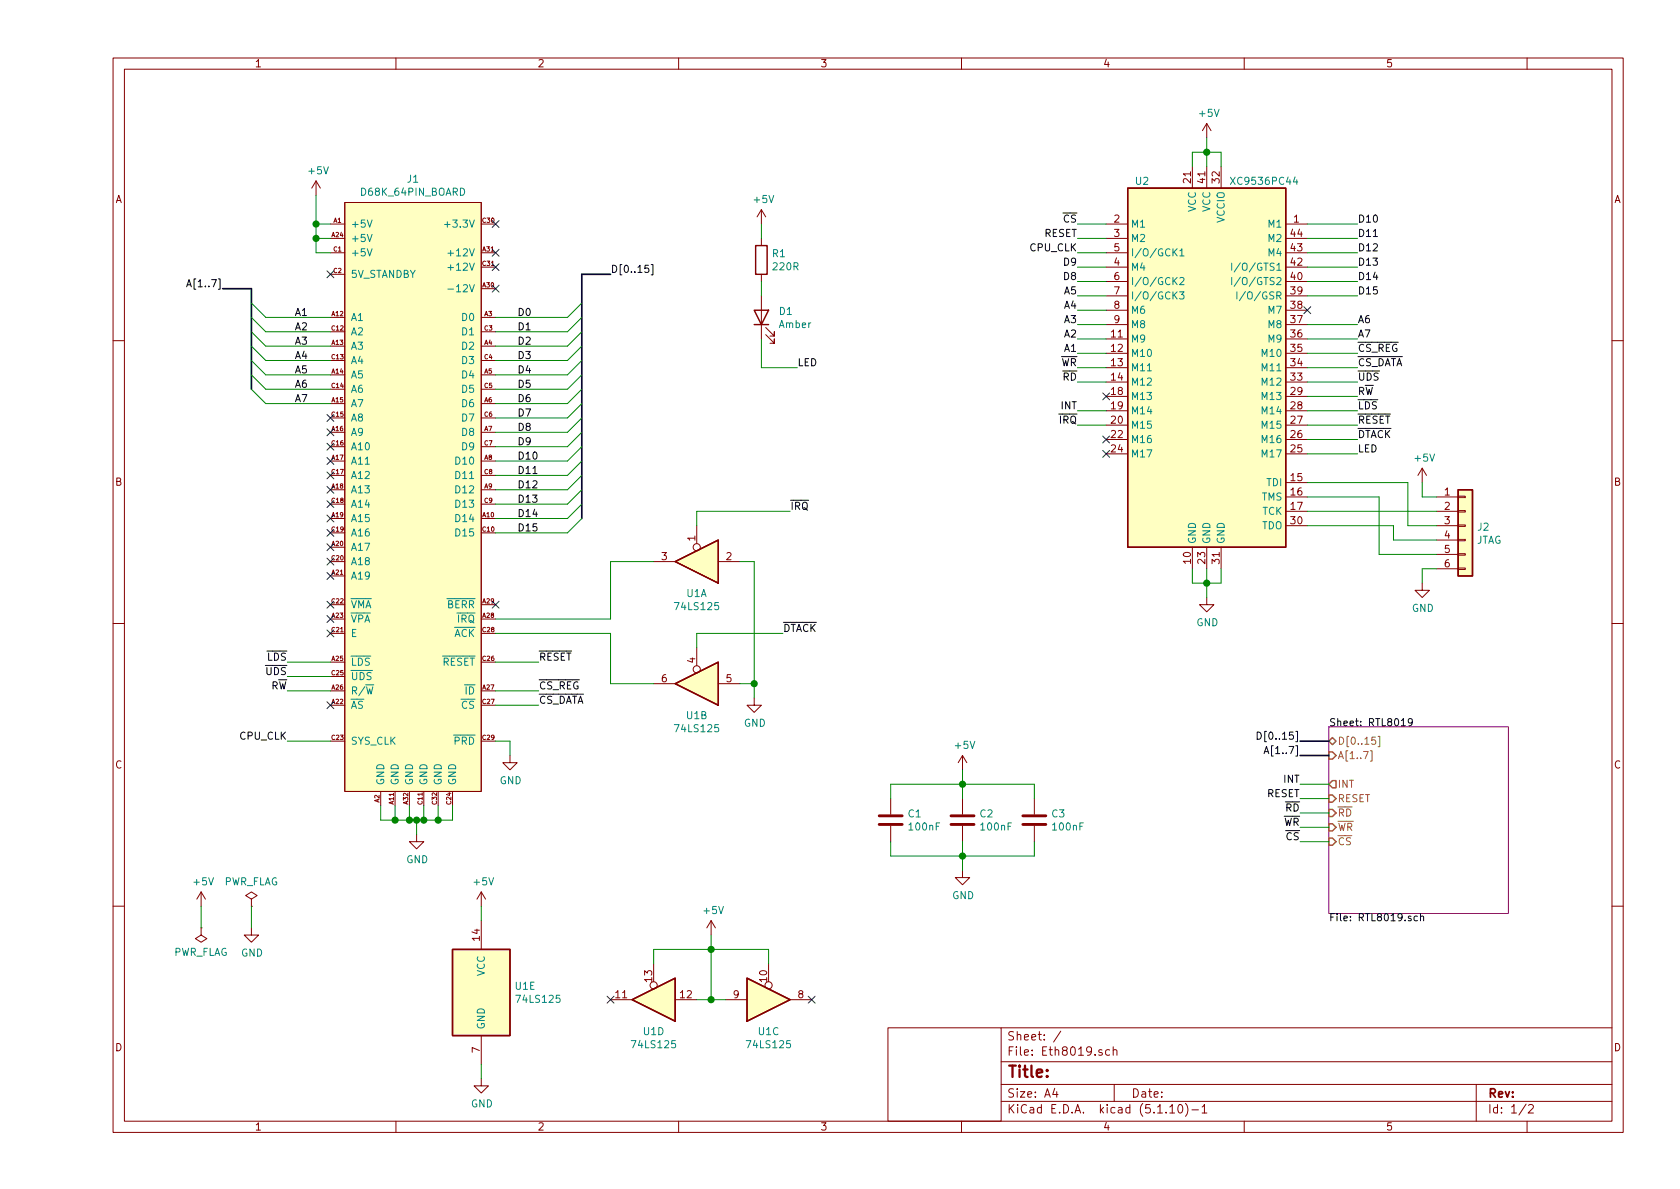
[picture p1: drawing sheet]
<svg xmlns="http://www.w3.org/2000/svg" width="297mm" height="210mm" viewBox="0 0 297 210" stroke-linecap="round" stroke-linejoin="round" font-family="sans-serif">
<g fill="none" stroke="#840000" stroke-width=".18">
<path d="M20 10.3h267v189.9h-267zM22 12.2h263v186.1h-263zM70 10.3v1.9M120 10.3v1.9M170 10.3v1.9M220 10.3v1.9M270 10.3v1.9M55.9 32l-.8 1.3M55.9 32v2.5M55.9 32l.7 1.3M58.4 39.6h2.6M61 35.8h24.1v104.1h-24.1z"/>
<path d="M85.1 39.6h2.5M134.6 37.1l-.7 1.2M134.6 37.1v2.5M134.6 37.1l.8 1.2M195.6 39.6h3.8M210.8 29.5v3.8M213.4 21.8v2.6M213.4 29.5v3.8M213.4 21.8l-.8 1.3M213.4 21.8l.7 1.3M215.9 29.5v3.8M227.3 39.6h3.8"/>
<path d="M58.4 42.2h2.6M58.4 44.7h2.6M58.4 56.1h2.6M58.4 58.7h2.6M58.4 48.5h2.6M85.1 47.2h2.5M85.1 44.7h2.5M85.1 56.1h2.5M85.1 51h2.5M85.1 58.7h2.5M134.6 42.2v1.2M134.6 48.5v1.3"/>
<path d="M134.6 52.3v7.6M135.4 59.2l1.5 1.5v-.8v.8h-.8M135.4 57.9l1.5 1.5v-.7v.7h-.8M195.6 59.9h3.8M195.6 42.2h3.8M195.6 57.4h3.8M195.6 54.9h3.8M195.6 52.3h3.8M195.6 47.2h3.8M195.6 49.8h3.8M195.6 44.7h3.8M227.3 59.9h3.8"/>
<path d="M227.3 42.2h3.8M227.3 57.4h3.8M227.3 54.9h3.8M227.3 52.3h3.8M227.3 47.2h3.8M227.3 49.8h3.8M227.3 44.7h3.8M20 60.2h2M58.4 61.2h2.6M58.4 66.3h2.6M58.4 71.4h2.6M58.4 76.4h2.6"/>
<path d="M58.4 63.7h2.6M58.4 68.8h2.6M58.4 73.9h2.6M58.4 79h2.6M85.1 61.2h2.5M85.1 66.3h2.5M85.1 71.4h2.5M85.1 76.4h2.5M85.1 63.7h2.5M85.1 68.8h2.5M85.1 73.9h2.5M85.1 79h2.5"/>
<path d="M195.6 62.5h3.8M195.6 65h3.8M195.6 67.6h3.8M195.6 70.1h3.8M195.6 72.6h3.8M195.6 75.2h3.8M195.6 77.7h3.8M227.3 62.5h3.8M227.3 65h3.8M227.3 67.6h3.8M227.3 70.1h3.8M227.3 72.6h3.8"/>
<path d="M227.3 75.2h3.8M227.3 77.7h3.8M285 60.2h2M58.4 99.3h2.6M58.4 91.7h2.6M58.4 81.5h2.6M58.4 86.6h2.6M58.4 96.8h2.6M58.4 94.2h2.6M58.4 84.1h2.6M58.4 89.1h2.6M85.1 91.7h2.5"/>
<path d="M85.1 81.5h2.5M85.1 86.6h2.5M85.1 94.2h2.5M85.1 84.1h2.5M85.1 89.1h2.5M115.6 99.3h3.8M123.2 93v3.1M127 99.3h3.8M195.6 80.3h3.8M210.8 96.8v3.8M213.4 96.8v3.8M215.9 96.8v3.8"/>
<path d="M227.3 85.3h3.8M227.3 87.9h3.8M227.3 90.4h3.8M227.3 80.3h3.8M227.3 93h3.8M251.5 82.8l-.8 1.3M251.5 82.8v2.5M251.5 82.8l.7 1.3M254 87.9h3.8M254 90.4h3.8M254 93h3.8M254 95.5h3.8"/>
<path d="M254 98h3.8M257.8 97.9h1.3v.3h-1.3zM257.8 95.4h1.3v.2h-1.3zM257.8 90.3h1.3v.2h-1.3zM257.8 87.8h1.3v.2h-1.3zM257.8 92.8h1.3v.3h-1.3zM20 110.3h2M58.4 101.8h2.6M58.4 109.5h2.6M58.4 117.1h2.6M58.4 106.9h2.6M58.4 112h2.6"/>
<path d="M58.4 119.6h2.6M85.1 109.5h2.5M85.1 117.1h2.5M85.1 106.9h2.5M85.1 112h2.5M123.2 114.5v3.2M213.4 105.7v1.2h1.2l-1.2 1.3-1.3-1.3h1.3M251.5 103.1v1.3h1.2l-1.2 1.3-1.3-1.3h1.3M254 100.6h3.8M257.8 100.5h1.3v.2h-1.3zM285 110.3h2M58.4 124.7h2.6"/>
<path d="M58.4 122.2h2.6M58.4 131.1h2.6M67.3 139.9v2.6M69.8 139.9v2.6M72.4 139.9v2.6M74.9 139.9v2.6M77.5 139.9v2.6M80 139.9v2.6M85.1 124.7h2.5M85.1 122.2h2.5M85.1 131.1h2.5M90.2 133.6v1.3h1.2l-1.2 1.2-1.3-1.2h1.3"/>
<path d="M115.6 120.9h3.8M127 120.9h3.8M133.3 123.4v1.3h1.3l-1.3 1.3-1.2-1.3h1.2M170.2 133.6v2.5M170.2 133.6l-.8 1.3M170.2 133.6l.7 1.3M35.6 157.7l-.8 1.3M35.6 157.7v2.6M35.6 157.7l.7 1.3M44.4 159l1.1-.6-1.1-.7-1 .7 1 .6v1.3M73.7 147.6v1.2h1.2l-1.2 1.3-1.3-1.3h1.3M85.1 157.7l-.8 1.3"/>
<path d="M85.1 157.7v2.6M85.1 157.7l.8 1.3M157.5 141.2v2.8M157.5 146v2.8M170.2 153.9v1.3h1.2l-1.2 1.3-1.3-1.3h1.3M170.2 141.2v2.8M170.2 146v2.8M182.9 141.2v2.8M182.9 146v2.8M20 160.2h2M35.6 164.1v1.2l1 .7-1 .6-1.1-.6 1.1-.7M35.6 164.1h.1"/>
<path d="M44.4 164.1v1.2h1.3l-1.3 1.3-1.2-1.3h1.2M44.4 160.3h.1M85.1 162.8v5.1M107.9 176.8h3.9M115.6 170.4v3.2M119.4 176.8h3.8M125.7 162.8l-.7 1.3M125.7 162.8v2.5M125.7 162.8l.8 1.3M128.3 176.8h3.8M135.9 170.4v3.2M139.7 176.8h3.8"/>
<path d="M285 160.2h2M70 198.3v1.9M85.1 190.7v1.3h1.3l-1.3 1.3-1.3-1.3h1.3M85.1 183.1v5.1M120 198.3v1.9M157 181.8h20v16.5h-20zM170 198.3v1.9M177 194.8h108M177 191.8h108M177 187.8h108M177 181.8h108M186.5 192.5l-.4 1h1"/>
<path d="M186.8 193v1M187.6 182.3l-1.3 2M194.8 185.7a.37 .37 0 0 0-.5 .1v.2l.5 .2 .1 .1-.2 .3-.4-.1M196.2 185.7l-.4-.1-.3 .3 .1 .6 .2 .1 .4-.1M196.8 185.7h.1a.37 .37 0 0 1 .6 .1v.8M196.8 185.1v1.5M197 191.8v3M206.8 195.8l.5-.5v1.5M206.8 196.8h.9M208.5 195.4l.1-.1a.8 .8 0 0 1 .5 .8 .8 .8 0 0 1-.5 .7 1 1 0 0 1-.1-1.4zM209.6 195.1a1.71 1.71 0 0 1 0 2.3M210.7 196.3h1.2"/>
<path d="M212.5 195.8l.5-.5v1.5M212.5 196.8h.9M220 198.3v1.9M261 191.8v6.5M269.8 195.2l-1.2 2M270 198.3v1.9M270.3 195.5l.2-.2h.3l.3 .5-.9 1h.9"/>
<circle cx="123.2" cy="96.8" r=".63"/>
<circle cx="123.2" cy="118.4" r=".63"/>
<circle cx="115.6" cy="174.2" r=".63"/>
<circle cx="135.9" cy="174.2" r=".63"/>
</g>
<path d="M234.9 128.5h31.8v33h-31.8z" fill="none" stroke="#840084" stroke-width=".18"/>
<path d="M33 50.7l.4-1.3 .4 1.3M33.1 50.4h.6M114.7 46.9h-.6l-.1 .6 .5-.1 .2 .2v.3l-.2 .3-.5-.1M115.1 46.8h.3v1.8h-.3M222.3 129.5a.64 .64 0 0 1 .7 .6 .64 .64 0 0 1-.7 .6zM223.5 133.3l.4-1.3 .4 1.3M223.6 132.9h.6M247.8 128.3h.7M249.7 127.6l-.2 .3-.4-.1-.1-.2v-.4l.2-.1h.3l.2 .2a.97 .97 0 0 1-.2 1h-.4M250.6 162h-.3l-.3 .2 .1 .6h.5M251.2 162.1l.1-.1h.3l.1 .8M251.2 161.6v1.2" fill="none" stroke="#000" stroke-width=".18"/>
<path d="M242.3 132.8h.3v1.8h-.3M243.2 130.3h-.6l-.1 .7 .5-.2 .3 .3v.3l-.3 .2-.5-.1M243.7 130.2h.3v1.8h-.3" fill="none" stroke="#848400" stroke-width=".18"/>
<path d="M234.9 131.1l.7-.7 .6 .7-.6 .6zM234.9 133h.7l.6 .6-.6 .6h-.7zM235.6 138h.6v1.3h-.6l-.7-.6zM234.9 143.1h.7l.6 .7-.6 .6h-.7zM234.9 145.7h.7l.6 .6-.6 .6h-.7zM234.9 140.6h.7l.6 .6-.6 .7h-.7zM234.9 148.2h.7l.6 .6-.6 .7h-.7z" fill="none" stroke="#848400" stroke-width=".25"/>
<g fill="#ffffc2" stroke="#ffffc2" stroke-width=".18">
<path d="M199.4 33.3h27.9v63.5h-27.9z"/>
<path d="M80 167.9h10.2v15.2h-10.2z"/>
<path d="M111.8 176.8l7.6-3.8v7.6z"/>
<path d="M132.1 173l7.6 3.8-7.6 3.8z"/>
<path d="M119.4 120.9l7.6-3.8v7.6z"/>
<path d="M119.4 99.3l7.6-3.8v7.6z"/>
<path d="M61 35.8h24.1v104.1h-24.1z"/>
<path d="M257.8 86.6h2.5v15.2h-2.5z"/>
</g>
<path d="M199.4 33.3h27.9v63.5h-27.9zM133.3 54.9h2.6l-1.3 2.5zM133.3 57.4h2.6M133.6 43.4h2v5.1h-2zM119.4 99.3l7.6-3.8v7.6zM257.8 86.6h2.5v15.2h-2.5zM119.4 120.9l7.6-3.8v7.6zM80 167.9h10.2v15.2h-10.2zM111.8 176.8l7.6-3.8v7.6zM132.1 173l7.6 3.8-7.6 3.8z" fill="none" stroke="#840000" stroke-width=".25"/>
<g fill="none" stroke="#008484" stroke-width=".18">
<path d="M64.9 38.9l.5 1.3 .4-1.3M78.6 39.7h1M64.9 41.4l.5 1.3 .4-1.3M64.9 44l.5 1.3 .4-1.3M79.2 51.1h1M79.2 44.8h1M79.2 47.3h1M207.6 44.5l.5 .8M207.6 49.6l.5 .7M207.6 52.2l.5 .7M208.1 44l-.7 .7M208.1 49.1l-.7 .7"/>
<path d="M208.1 51.6l-.7 .7M208.6 51.6h.7l-.4 .5 .4 .1v.4l-.2 .3-.5-.1M208.6 44.3l.4-.3v1.3M208.6 49.2l.5-.1 .2 .3-.7 .9h.7M208.6 45.3h.7M217.8 46.5v1.3M217.8 49.1v1.2M218.7 51.6v1.3M219.3 49l-1.1 1.6M219.3 46.5l-1.1 1.6M220.2 51.6l-1.1 1.6M64.6 121.1h1.5"/>
</g>
<path d="M155.4 145.8h4.1M155.4 144.3h4.1M168.1 145.8h4.1M168.1 144.3h4.1M180.8 145.8h4.1M180.8 144.3h4.1" fill="none" stroke="#840000" stroke-width=".51"/>
<path d="M39.4 51h5v17.8M107.9 48.5h-5v43.2M229.9 133.6h5M229.9 131.1h5" fill="none" stroke="#000084" stroke-width=".3"/>
<g fill="none" stroke="#008400" stroke-width=".18">
<path d="M55.9 39.6h2.5M55.9 34.5v10.2h2.5M134.6 39.6v2.6M190.5 39.6h5.1M210.8 29.5v-2.6h5.1v2.6M213.4 24.4v5.1M231.1 39.6h8.9M44.4 58.7l2.6 2.5h11.4M44.4 56.1l2.6 2.6h11.4M44.4 53.6l2.6 2.5h11.4M55.9 42.2h2.5M102.9 58.7l-2.6 2.5h-12.7"/>
<path d="M102.9 56.1l-2.6 2.6h-12.7M102.9 53.6l-2.6 2.5h-12.7M134.6 49.8v2.5M134.6 59.9v5.1h6.4M190.5 47.2h5.1M190.5 49.8h5.1M190.5 42.2h5.1M190.5 44.7h5.1M190.5 52.3h5.1M190.5 59.9h5.1M190.5 57.4h5.1M190.5 54.9h5.1"/>
<path d="M231.1 47.2h8.9M231.1 49.8h8.9M231.1 42.2h8.9M231.1 44.7h8.9M231.1 52.3h8.9M231.1 59.9h8.9M231.1 57.4h8.9M44.4 66.3l2.6 2.5h11.4M44.4 63.7l2.6 2.6h11.4M44.4 61.2l2.6 2.5h11.4M44.4 68.8l2.6 2.6h11.4M102.9 66.3l-2.6 2.5h-12.7"/>
<path d="M102.9 63.7l-2.6 2.6h-12.7M102.9 61.2l-2.6 2.5h-12.7M102.9 68.8l-2.6 2.6h-12.7M102.9 71.4l-2.6 2.5h-12.7M102.9 73.9l-2.6 2.5h-12.7M102.9 76.4l-2.6 2.6h-12.7M102.9 79l-2.6 2.5h-12.7M190.5 65h5.1M190.5 72.6h5.1M190.5 75.2h5.1M190.5 62.5h5.1M190.5 67.6h5.1"/>
<path d="M231.1 65h8.9M231.1 72.6h8.9M231.1 75.2h8.9M231.1 77.7h8.9M231.1 62.5h8.9M231.1 70.1h8.9M231.1 67.6h8.9M102.9 84.1l-2.6 2.5h-12.7M102.9 81.5l-2.6 2.6h-12.7M102.9 86.6l-2.6 2.5h-12.7M102.9 89.1l-2.6 2.6h-12.7M102.9 91.7l-2.6 2.5h-12.7"/>
<path d="M115.6 99.3h-7.7v10.2h-20.3M130.8 99.3h2.5v24.1M139.7 90.4h-16.5v2.6M231.1 90.4h22.9M231.1 80.3h8.9M231.1 87.9h12.7v10.1h10.2M231.1 93h15.3v2.5h7.6M231.1 85.3h17.8v7.7h5.1M251.5 85.3v2.6h2.5M50.8 117.1h7.6M50.8 119.6h7.6M87.6 112h20.3v8.9h7.7"/>
<path d="M87.6 117.1h7.6M138.4 112h-15.2v2.5M210.8 100.6v2.5h5.1v-2.5M213.4 100.6v5.1M254 100.6h-2.5v2.5M50.8 122.2h7.6M50.8 131.1h7.6M87.6 122.2h7.6M87.6 131.1h2.6v2.5M87.6 124.7h7.6M130.8 120.9h2.5M170.2 136.1v5.1"/>
<path d="M229.9 138.7h5M67.3 142.5v2.5h12.7v-2.5M69.8 142.5v2.5M72.4 142.5v2.5M73.7 145v2.6M74.9 142.5v2.5M77.5 142.5v2.5M157.5 141.2v-2.5h25.4v2.5M157.5 148.8v2.6h25.4v-2.6M170.2 148.8v5.1M229.9 146.3h5M229.9 143.8h5"/>
<path d="M229.9 148.8h5M229.9 141.2h5M35.6 160.3v3.8M44.4 160.3v3.8M85.1 160.3v2.5M115.6 170.4v-2.5h20.3v2.5M123.2 176.8h5.1M125.7 165.3v11.5M85.1 188.2v2.5"/>
</g>
<g fill="#008400" stroke="#008400" stroke-width=".25">
<circle cx="125.7" cy="167.9" r=".51"/>
<circle cx="170.2" cy="138.7" r=".51"/>
<circle cx="73.7" cy="145" r=".51"/>
<circle cx="213.4" cy="103.1" r=".51"/>
<circle cx="77.5" cy="145" r=".51"/>
<circle cx="74.9" cy="145" r=".51"/>
<circle cx="170.2" cy="151.4" r=".51"/>
<circle cx="72.4" cy="145" r=".51"/>
<circle cx="69.9" cy="145" r=".51"/>
<circle cx="55.9" cy="42.2" r=".51"/>
<circle cx="55.9" cy="39.6" r=".51"/>
<circle cx="133.4" cy="120.9" r=".51"/>
<circle cx="213.4" cy="26.9" r=".51"/>
<circle cx="125.7" cy="176.8" r=".51"/>
</g>
<g fill="none" stroke="#000084" stroke-width=".18">
<path d="M87 39l1.2 1.2M88.2 39l-1.2 1.2M57.8 47.9l1.2 1.2M59 47.9l-1.2 1.2M87 44.1l1.2 1.2M87 46.6l1.2 1.2M87 50.4l1.2 1.3M88.2 44.1l-1.2 1.2M88.2 46.6l-1.2 1.2M88.2 50.4l-1.2 1.3M230.5 54.2l1.2 1.3M231.7 54.2l-1.2 1.3"/>
<path d="M57.8 78.4l1.2 1.2M57.8 75.8l1.2 1.3M57.8 73.3l1.2 1.2M59 78.4l-1.2 1.2M59 75.8l-1.2 1.3M59 73.3l-1.2 1.2M195 79.6l1.2 1.3M195 69.5l1.2 1.2M195 77.1l1.2 1.2M196.2 79.6l-1.2 1.3M196.2 69.5l-1.2 1.2M196.2 77.1l-1.2 1.2"/>
<path d="M57.8 83.5l1.2 1.2M57.8 80.9l1.2 1.2M57.8 86l1.2 1.2M57.8 98.7l1.2 1.2M57.8 96.2l1.2 1.2M57.8 93.6l1.2 1.2M57.8 91.1l1.2 1.2M57.8 88.5l1.2 1.3M59 83.5l-1.2 1.2M59 80.9l-1.2 1.2M59 86l-1.2 1.2M59 98.7l-1.2 1.2"/>
<path d="M59 96.2l-1.2 1.2M59 93.6l-1.2 1.2M59 91.1l-1.2 1.2M59 88.5l-1.2 1.3M57.8 108.9l1.2 1.2M57.8 111.4l1.2 1.2M57.8 106.3l1.2 1.2M57.8 101.2l1.2 1.3M59 108.9l-1.2 1.2M59 111.4l-1.2 1.2M59 106.3l-1.2 1.2M59 101.2l-1.2 1.3"/>
<path d="M87 106.3l1.2 1.2M88.2 106.3l-1.2 1.2M57.8 124.1l1.2 1.2M59 124.1l-1.2 1.2M107.3 176.2l1.3 1.2M108.6 176.2l-1.3 1.2M142.9 176.2l1.2 1.2M144.1 176.2l-1.2 1.2"/>
</g>
<text font-size="2.8" fill="#840000" x="178" y="190.5">Title:</text>
<g font-size="2.1" fill="#840000">
<text x="178" y="184">Sheet: /</text>
<text x="178" y="186.7">File: Eth8019.sch</text>
<text x="178" y="196.9">KiCad E.D.A. kicad (5.1.10)-1</text>
<text x="178" y="194.1">Size: A4</text>
<text x="200" y="194.1">Date:</text>
<text x="263" y="194.1">Rev:</text>
<text x="263" y="196.9">Id: 1/2</text>
</g>
<g font-size="1.8" fill="#840000">
<text x="45" y="11.9">1</text>
<text x="95" y="11.9">2</text>
<text x="145" y="11.9">3</text>
<text x="195" y="11.9">4</text>
<text x="245" y="11.9">5</text>
<text x="20.4" y="35.9">A</text>
<text x="210.6" y="32.3" transform="rotate(-90 210.6 32.3)">21</text>
<text x="213.1" y="32.3" transform="rotate(-90 213.1 32.3)">41</text>
<text x="215.6" y="32.3" transform="rotate(-90 215.6 32.3)">32</text>
<text x="285.4" y="35.9">A</text>
<text x="197" y="39.4">2</text>
<text x="197" y="41.9">3</text>
<text x="228.3" y="41.9">44</text>
<text x="228.8" y="39.4">1</text>
<text x="197" y="47">4</text>
<text x="197" y="44.4">5</text>
<text x="228.3" y="47">42</text>
<text x="228.3" y="44.4">43</text>
<text x="197" y="49.5">6</text>
<text x="197" y="52.1">7</text>
<text x="228.3" y="52.1">39</text>
<text x="228.3" y="49.5">40</text>
<text x="196.5" y="59.7">11</text>
<text x="197" y="54.6">8</text>
<text x="197" y="57.1">9</text>
<text x="228.3" y="59.7">36</text>
<text x="228.3" y="57.1">37</text>
<text x="228.3" y="54.6">38</text>
<text x="196.5" y="62.2">12</text>
<text x="196.5" y="64.8">13</text>
<text x="228.3" y="64.8">34</text>
<text x="228.3" y="62.2">35</text>
<text x="196.5" y="67.3">14</text>
<text x="196.5" y="69.8">18</text>
<text x="228.3" y="69.8">29</text>
<text x="228.3" y="67.3">33</text>
<text x="196.5" y="72.4">19</text>
<text x="196.5" y="74.9">20</text>
<text x="196.5" y="77.5">22</text>
<text x="228.3" y="77.5">26</text>
<text x="228.3" y="74.9">27</text>
<text x="228.3" y="72.4">28</text>
<text x="196.5" y="80">24</text>
<text x="228.3" y="80">25</text>
<text x="20.4" y="85.9">B</text>
<text x="228.3" y="85.1">15</text>
<text x="228.3" y="87.6">16</text>
<text x="255.4" y="87.6">1</text>
<text x="285.4" y="85.9">B</text>
<text x="122.9" y="95.7" transform="rotate(-90 122.9 95.7)">1</text>
<text x="228.3" y="90.2">17</text>
<text x="228.3" y="92.7">30</text>
<text x="255.4" y="90.2">2</text>
<text x="255.4" y="92.7">3</text>
<text x="255.4" y="95.2">4</text>
<text x="117" y="99.1">3</text>
<text x="128.4" y="99.1">2</text>
<text x="210.6" y="99.6" transform="rotate(-90 210.6 99.6)">10</text>
<text x="213.1" y="99.6" transform="rotate(-90 213.1 99.6)">23</text>
<text x="215.6" y="99.6" transform="rotate(-90 215.6 99.6)">31</text>
<text x="255.4" y="97.8">5</text>
<text x="255.4" y="100.3">6</text>
<text x="122.9" y="117.2" transform="rotate(-90 122.9 117.2)">4</text>
<text x="117" y="120.6">6</text>
<text x="128.4" y="120.6">5</text>
<text x="20.4" y="135.9">C</text>
<text x="285.4" y="135.9">C</text>
<text x="84.8" y="166.3" transform="rotate(-90 84.8 166.3)">14</text>
<text x="115.3" y="173.6" transform="rotate(-90 115.3 173.6)">13</text>
<text x="135.6" y="173.6" transform="rotate(-90 135.6 173.6)">10</text>
<text x="108.9" y="176.5">11</text>
<text x="120.3" y="176.5">12</text>
<text x="129.7" y="176.5">9</text>
<text x="141.1" y="176.5">8</text>
<text x="20.4" y="185.9">D</text>
<text x="285.4" y="185.9">D</text>
<text x="84.8" y="186.2" transform="rotate(-90 84.8 186.2)">7</text>
<text x="45" y="199.9">1</text>
<text x="95" y="199.9">2</text>
<text x="145" y="199.9">3</text>
<text x="195" y="199.9">4</text>
<text x="245" y="199.9">5</text>
</g>
<g font-size="1.8" fill="#008484">
<text x="212.1" y="20.7">+5V</text>
<text x="54.7" y="30.8">+5V</text>
<text x="64.1" y="34.6">D68K_64PIN_BOARD</text>
<text x="72.1" y="32.3">J1</text>
<text x="133.4" y="35.9">+5V</text>
<text x="200.8" y="32.7">U2</text>
<text x="218.1" y="32.7">XC9536PC44</text>
<text x="62" y="40.3">+5V</text>
<text x="79.4" y="40.3">+3.3V</text>
<text x="199.9" y="40.3">M1</text>
<text x="211.5" y="37.5" transform="rotate(-90 211.5 37.5)">VCC</text>
<text x="214" y="37.5" transform="rotate(-90 214 37.5)">VCC</text>
<text x="216.5" y="39.4" transform="rotate(-90 216.5 39.4)">VCCIO</text>
<text x="224.4" y="40.3">M1</text>
<text x="62" y="42.8">+5V</text>
<text x="62" y="45.3">+5V</text>
<text x="79.9" y="45.3">+12V</text>
<text x="79.9" y="47.9">+12V</text>
<text x="136.6" y="45.5">R1</text>
<text x="136.8" y="47.8">220R</text>
<text x="199.9" y="42.8">M2</text>
<text x="199.9" y="47.9">M4</text>
<text x="199.9" y="45.3">I/O/GCK1</text>
<text x="219.4" y="47.9">I/O/GTS1</text>
<text x="224.4" y="45.3">M4</text>
<text x="224.4" y="42.8">M2</text>
<text x="62" y="49.1">5V_STANDBY</text>
<text x="80.3" y="51.7">-12V</text>
<text x="199.9" y="50.4">I/O/GCK2</text>
<text x="199.9" y="53">I/O/GCK3</text>
<text x="219.4" y="50.4">I/O/GTS2</text>
<text x="220.1" y="53">I/O/GSR</text>
<text x="62" y="56.8">A1</text>
<text x="62" y="59.3">A2</text>
<text x="81.8" y="56.8">D0</text>
<text x="81.8" y="59.3">D1</text>
<text x="137.8" y="58">Amber</text>
<text x="137.8" y="55.7">D1</text>
<text x="199.9" y="55.5">M6</text>
<text x="199.9" y="58">M8</text>
<text x="224.4" y="58">M8</text>
<text x="224.4" y="55.5">M7</text>
<text x="62" y="61.8">A3</text>
<text x="62" y="64.4">A4</text>
<text x="81.8" y="61.8">D2</text>
<text x="81.8" y="64.4">D3</text>
<text x="199.9" y="60.6">M9</text>
<text x="199.9" y="63.1">M10</text>
<text x="199.9" y="65.7">M11</text>
<text x="223.4" y="65.7">M11</text>
<text x="223.4" y="63.1">M10</text>
<text x="224.4" y="60.6">M9</text>
<text x="62" y="66.9">A5</text>
<text x="62" y="69.5">A6</text>
<text x="81.8" y="66.9">D4</text>
<text x="81.8" y="69.5">D5</text>
<text x="199.9" y="68.2">M12</text>
<text x="199.9" y="70.7">M13</text>
<text x="223.4" y="70.7">M13</text>
<text x="223.4" y="68.2">M12</text>
<text x="62" y="72">A7</text>
<text x="62" y="77.1">A9</text>
<text x="62" y="74.5">A8</text>
<text x="81.8" y="72">D6</text>
<text x="81.8" y="77.1">D8</text>
<text x="81.8" y="74.5">D7</text>
<text x="199.9" y="73.3">M14</text>
<text x="199.9" y="75.8">M15</text>
<text x="223.4" y="75.8">M15</text>
<text x="223.4" y="73.3">M14</text>
<text x="62" y="82.2">A11</text>
<text x="62" y="79.6">A10</text>
<text x="80.8" y="82.2">D10</text>
<text x="81.8" y="79.6">D9</text>
<text x="199.9" y="78.4">M16</text>
<text x="199.9" y="80.9">M17</text>
<text x="223.4" y="80.9">M17</text>
<text x="223.4" y="78.4">M16</text>
<text x="250.2" y="81.6">+5V</text>
<text x="62" y="87.2">A13</text>
<text x="62" y="84.7">A12</text>
<text x="62" y="89.8">A14</text>
<text x="80.8" y="87.2">D12</text>
<text x="80.8" y="84.7">D11</text>
<text x="80.8" y="89.8">D13</text>
<text x="223.1" y="88.5">TMS</text>
<text x="224" y="86">TDI</text>
<text x="62" y="92.3">A15</text>
<text x="62" y="94.9">A16</text>
<text x="80.8" y="92.3">D14</text>
<text x="80.8" y="94.9">D15</text>
<text x="223.1" y="93.6">TDO</text>
<text x="223.2" y="91.1">TCK</text>
<text x="261.3" y="93.8">J2</text>
<text x="62" y="97.4">A17</text>
<text x="62" y="99.9">A18</text>
<text x="211.5" y="96.3" transform="rotate(-90 211.5 96.3)">GND</text>
<text x="214" y="96.3" transform="rotate(-90 214 96.3)">GND</text>
<text x="216.5" y="96.3" transform="rotate(-90 216.5 96.3)">GND</text>
<text x="261" y="96.2">JTAG</text>
<text x="62" y="102.5">A19</text>
<text x="62" y="107.6">VMA</text>
<text x="79.1" y="107.6">BERR</text>
<text x="119.6" y="107.9">74LS125</text>
<text x="121.4" y="105.6">U1A</text>
<text x="62" y="110.1">VPA</text>
<text x="62" y="112.6">E</text>
<text x="80.2" y="112.6">ACK</text>
<text x="80.9" y="110.1">IRQ</text>
<text x="211.5" y="110.7">GND</text>
<text x="249.6" y="108.2">GND</text>
<text x="62" y="117.7">LDS</text>
<text x="78.2" y="117.7">RESET</text>
<text x="62" y="125.3">AS</text>
<text x="62" y="122.8">R/W</text>
<text x="62" y="120.3">UDS</text>
<text x="81.6" y="125.3">CS</text>
<text x="82.3" y="122.8">ID</text>
<text x="62" y="131.7">SYS_CLK</text>
<text x="80.3" y="131.7">PRD</text>
<text x="119.6" y="129.5">74LS125</text>
<text x="121.4" y="127.2">U1B</text>
<text x="131.5" y="128.5">GND</text>
<text x="169" y="132.4">+5V</text>
<text x="67.9" y="138.9" transform="rotate(-90 67.9 138.9)">GND</text>
<text x="70.5" y="138.9" transform="rotate(-90 70.5 138.9)">GND</text>
<text x="73" y="138.9" transform="rotate(-90 73 138.9)">GND</text>
<text x="75.6" y="138.9" transform="rotate(-90 75.6 138.9)">GND</text>
<text x="78.1" y="138.9" transform="rotate(-90 78.1 138.9)">GND</text>
<text x="80.6" y="138.9" transform="rotate(-90 80.6 138.9)">GND</text>
<text x="88.3" y="138.7">GND</text>
<text x="160.6" y="144.5">C1</text>
<text x="160.9" y="146.9">100nF</text>
<text x="173.3" y="144.5">C2</text>
<text x="173.6" y="146.9">100nF</text>
<text x="186" y="144.5">C3</text>
<text x="186.3" y="146.9">100nF</text>
<text x="71.8" y="152.6">GND</text>
<text x="34.3" y="156.6">+5V</text>
<text x="39.5" y="156.6">PWR_FLAG</text>
<text x="83.9" y="156.6">+5V</text>
<text x="124.5" y="161.6">+5V</text>
<text x="168.4" y="159">GND</text>
<text x="30.6" y="169">PWR_FLAG</text>
<text x="42.6" y="169.2">GND</text>
<text x="85.7" y="172.6" transform="rotate(-90 85.7 172.6)">VCC</text>
<text x="91.1" y="175">U1E</text>
<text x="91.6" y="177.3">74LS125</text>
<text x="85.7" y="182.1" transform="rotate(-90 85.7 182.1)">GND</text>
<text x="112" y="185.4">74LS125</text>
<text x="113.8" y="183.1">U1D</text>
<text x="132.3" y="185.4">74LS125</text>
<text x="134.1" y="183.1">U1C</text>
<text x="83.3" y="195.8">GND</text>
</g>
<g font-size="1.8">
<text x="184.6" y="41.9">RESET</text>
<text x="188" y="39.4">CS</text>
<text x="240" y="39.4">D10</text>
<text x="240" y="41.9">D11</text>
<text x="182.1" y="44.4">CPU_CLK</text>
<text x="188.2" y="47">D9</text>
<text x="240" y="47">D13</text>
<text x="240" y="44.4">D12</text>
<text x="34" y="50.8">A[1..7]</text>
<text x="107.9" y="48.3">D[0..15]</text>
<text x="188.2" y="49.5">D8</text>
<text x="188.2" y="52.1">A5</text>
<text x="240" y="52.1">D15</text>
<text x="240" y="49.5">D14</text>
<text x="52.1" y="58.4">A2</text>
<text x="52.1" y="55.9">A1</text>
<text x="91.4" y="55.9">D0</text>
<text x="91.4" y="58.4">D1</text>
<text x="188.2" y="54.6">A4</text>
<text x="188.2" y="57.1">A3</text>
<text x="188.2" y="59.7">A2</text>
<text x="240" y="59.7">A7</text>
<text x="240" y="57.1">A6</text>
<text x="52.1" y="63.5">A4</text>
<text x="52.1" y="61">A3</text>
<text x="91.4" y="61">D2</text>
<text x="91.4" y="63.5">D3</text>
<text x="141" y="64.8">LED</text>
<text x="187.6" y="64.8">WR</text>
<text x="188.2" y="62.2">A1</text>
<text x="240" y="64.8">CS_DATA</text>
<text x="240" y="62.2">CS_REG</text>
<text x="52.1" y="66">A5</text>
<text x="52.1" y="71.1">A7</text>
<text x="52.1" y="68.6">A6</text>
<text x="91.4" y="66">D4</text>
<text x="91.4" y="71.1">D6</text>
<text x="91.4" y="68.6">D5</text>
<text x="187.9" y="67.3">RD</text>
<text x="240" y="67.3">UDS</text>
<text x="240" y="69.8">RW</text>
<text x="91.4" y="76.2">D8</text>
<text x="91.4" y="73.7">D7</text>
<text x="187.4" y="74.9">IRQ</text>
<text x="187.7" y="72.4">INT</text>
<text x="240" y="77.5">DTACK</text>
<text x="240" y="74.9">RESET</text>
<text x="240" y="72.4">LDS</text>
<text x="91.4" y="83.8">D11</text>
<text x="91.4" y="81.3">D10</text>
<text x="91.4" y="78.7">D9</text>
<text x="240" y="80">LED</text>
<text x="91.4" y="88.9">D13</text>
<text x="91.4" y="86.4">D12</text>
<text x="91.4" y="91.4">D14</text>
<text x="91.4" y="94">D15</text>
<text x="139.7" y="90.2">IRQ</text>
<text x="138.4" y="111.8">DTACK</text>
<text x="47.1" y="119.4">UDS</text>
<text x="47.3" y="116.8">LDS</text>
<text x="95.2" y="116.8">RESET</text>
<text x="47.9" y="121.9">RW</text>
<text x="95.2" y="124.5">CS_DATA</text>
<text x="95.2" y="121.9">CS_REG</text>
<text x="42.4" y="130.8">CPU_CLK</text>
<text x="223.5" y="130.8">D[0..15]</text>
<text x="234.9" y="128.4">Sheet: RTL8019</text>
<text x="224.5" y="133.3">A[1..7]</text>
<text x="224" y="141">RESET</text>
<text x="227" y="138.4">INT</text>
<text x="227.3" y="143.5">RD</text>
<text x="226.9" y="146">WR</text>
<text x="227.4" y="148.6">CS</text>
<text x="234.9" y="162.9">File: RTL8019.sch</text>
</g>
<g font-size="1.8" fill="#848400">
<text x="236.5" y="131.7">D[0..15]</text>
<text x="236.5" y="134.2">A[1..7]</text>
<text x="236.5" y="139.3">INT</text>
<text x="236.5" y="141.9">RESET</text>
<text x="236.5" y="144.4">RD</text>
<text x="236.5" y="146.9">WR</text>
<text x="236.5" y="149.5">CS</text>
</g>
<g font-size="1.1" fill="#840000">
<text x="58.7" y="41.9">A24</text>
<text x="59" y="39.4">A1</text>
<text x="85.4" y="39.4">C30</text>
<text x="59" y="44.5">C1</text>
<text x="85.4" y="44.5">A31</text>
<text x="85.4" y="47">C31</text>
<text x="59" y="48.3">C2</text>
<text x="85.4" y="50.8">A30</text>
<text x="58.7" y="55.9">A12</text>
<text x="58.7" y="58.4">C12</text>
<text x="85.7" y="55.9">A3</text>
<text x="85.7" y="58.4">C3</text>
<text x="58.7" y="61">A13</text>
<text x="58.7" y="63.5">C13</text>
<text x="85.7" y="61">A4</text>
<text x="85.7" y="63.5">C4</text>
<text x="58.7" y="66.1">A14</text>
<text x="58.7" y="71.1">A15</text>
<text x="58.7" y="68.6">C14</text>
<text x="85.7" y="66.1">A5</text>
<text x="85.7" y="71.1">A6</text>
<text x="85.7" y="68.6">C5</text>
<text x="58.7" y="76.2">A16</text>
<text x="58.7" y="73.7">C15</text>
<text x="85.7" y="76.2">A7</text>
<text x="85.7" y="73.7">C6</text>
<text x="58.7" y="81.3">A17</text>
<text x="58.7" y="78.8">C16</text>
<text x="58.7" y="83.8">C17</text>
<text x="85.7" y="81.3">A8</text>
<text x="85.7" y="78.8">C7</text>
<text x="85.7" y="83.8">C8</text>
<text x="58.7" y="86.4">A18</text>
<text x="58.7" y="88.9">C18</text>
<text x="85.7" y="86.4">A9</text>
<text x="85.7" y="88.9">C9</text>
<text x="58.7" y="91.5">A19</text>
<text x="58.7" y="94">C19</text>
<text x="85.4" y="91.5">A10</text>
<text x="85.4" y="94">C10</text>
<text x="58.7" y="96.5">A20</text>
<text x="58.7" y="101.6">A21</text>
<text x="58.7" y="99.1">C20</text>
<text x="58.7" y="106.7">C22</text>
<text x="85.4" y="106.7">A29</text>
<text x="58.7" y="109.2">A23</text>
<text x="58.7" y="111.8">C21</text>
<text x="85.4" y="109.2">A28</text>
<text x="85.4" y="111.8">C28</text>
<text x="58.7" y="116.9">A25</text>
<text x="58.7" y="119.4">C25</text>
<text x="85.4" y="116.9">C26</text>
<text x="58.7" y="124.5">A22</text>
<text x="58.7" y="121.9">A26</text>
<text x="85.4" y="121.9">A27</text>
<text x="85.4" y="124.5">C27</text>
<text x="58.7" y="130.8">C23</text>
<text x="85.4" y="130.8">C29</text>
<text x="67.1" y="141.9" transform="rotate(-90 67.1 141.9)">A2</text>
<text x="69.6" y="142.2" transform="rotate(-90 69.6 142.2)">A11</text>
<text x="72.2" y="142.2" transform="rotate(-90 72.2 142.2)">A32</text>
<text x="74.7" y="142.2" transform="rotate(-90 74.7 142.2)">C11</text>
<text x="77.2" y="142.2" transform="rotate(-90 77.2 142.2)">C32</text>
<text x="79.8" y="142.2" transform="rotate(-90 79.8 142.2)">C24</text>
</g>
</svg>
